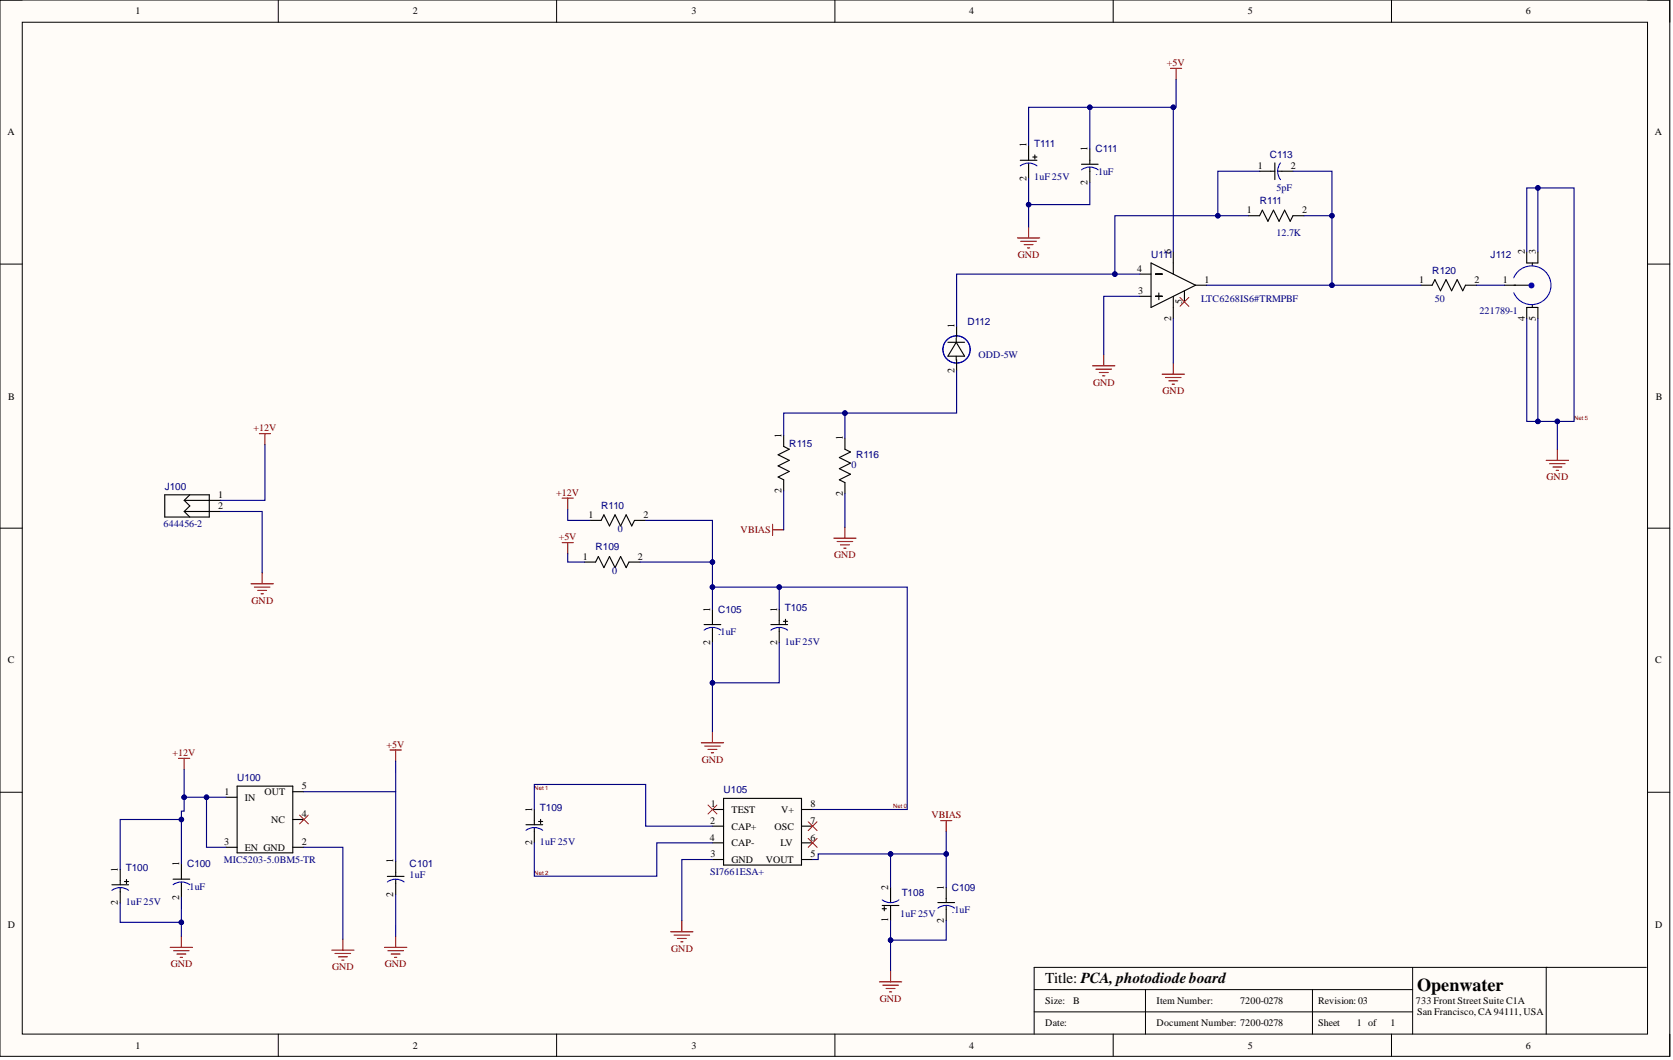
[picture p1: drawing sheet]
<svg xmlns="http://www.w3.org/2000/svg" width="381mm" height="241mm" viewBox="0 0 381 241" stroke-linecap="round" stroke-linejoin="round" font-family="sans-serif">
<path d="M0 0h380.3v240.5h-380.3z" fill-rule="evenodd" fill="#fffcf8"/>
<path d="M0 0h380.3v240.5h-380.3z" fill="none" stroke="#000" stroke-width=".23"/>
<path d="M5.1 5.1h370.1v230.3h-370.1z" fill-rule="evenodd" fill="#fffcf8"/>
<g fill="none" stroke="#000" stroke-width=".23">
<path d="M0 0h5.1M5.1 5.1h370.1v230.3h-370.1zM63.4 0v5.1M126.8 0v5.1M190.1 0v5.1M253.5 0v5.1M316.9 0v5.1M375.2 0h5.1v5.1M0 60.1h5.1M375.2 60.1h5.1M0 120.2h5.1M375.2 120.2h5.1"/>
<path d="M0 180.3h5.1M375.2 180.3h5.1M63.4 235.4v5.1M126.8 235.4v5.1M190.1 235.4v5.1M235.5 225.3h86.2M235.5 230.3h86.2M253.5 235.4v5.1M260.9 225.3v10.1M298.9 225.3v10.1M316.9 235.4v5.1M321.7 220.2v15.2"/>
<path d="M352.1 220.2v15.2M374.9 220.2h-139.4v15.2M380.3 235.4v5.1"/>
</g>
<g fill="none" stroke="#000" stroke-width=".25">
<path d="M286.8 39h3.5M290.3 37.1v3.8M291 39h3.5M347.7 59.9h2.5M349 59.9v.6M215.9 77.9h3.8M217.8 77.9l1.9 3.2h-3.8zM217.8 77v.9M217.9 74.3v2.5M344.8 64.9h3.9M347.7 70h2.5M349 69.4v.6"/>
<path d="M217.8 81.1v.9M217.9 81.9v2.5M37.5 112.6h10.2v5.1h-10.2zM42 116.4h8.2M42 116.4l1.2 1.3M42 113.9l1.2 1.3-1.2 1.2M42 113.9h8.2M43.2 112.6l-1.2 1.3M41.3 196.7v3.4M88.2 199.5h3.8M90.1 196v3.5M39.4 200.1h3.8"/>
<path d="M41.3 200.8v3.5M90.1 200.1v3.5"/>
</g>
<g fill="none" stroke="#00f" stroke-width=".25">
<path d="M291.6 37.1a3.1 3.1 0 0 0 0 3.8M39.4 201.4a3.2 3.2 0 0 1 3.8 0M88.2 200.8a3.2 3.2 0 0 1 3.8 0"/>
<circle cx="217.8" cy="79.6" r="3.1"/>
</g>
<circle cx="348.8" cy="65" r=".55" fill="#00f"/>
<g fill="none" stroke="#00f" stroke-width=".25">
<path d="M232.3 37.8a3.2 3.2 0 0 1 3.9 0M246.3 38.7a3.2 3.2 0 0 1 3.8 0M344.7 63.2a4.4 4.4 0 0 1 6.8-1.8 4.4 4.4 0 0 1 0 7 4.4 4.4 0 0 1-6.8-1.8M160.3 143.5a3.2 3.2 0 0 1 3.9 0M175.6 143.5a3.2 3.2 0 0 1 3.8 0M119.8 189a3.2 3.2 0 0 1 3.8 0M25.5 202.7a3.2 3.2 0 0 1 3.8 0M200.9 204.8a3.2 3.2 0 0 0 3.8 0M213.6 206.7a3.2 3.2 0 0 1 3.8 0"/>
<circle cx="348.8" cy="65" r=".55"/>
</g>
<g fill="none" stroke="#000" stroke-width=".25">
<path d="M232.3 36.5h3.8M234.2 33v3.5M234.2 37.1v3.5M235.2 35.7h.9M235.7 35.3v.9M246.3 37.4h3.8M248.2 33.9v3.5M248.2 38v3.5M262.1 59.9l10.2 5-10.2 5.1zM267.2 57.3v5.1M284.3 49.1h2.5l.7-1.3 1.3 2.6 1.2-2.6 1.3 2.6 1.3-2.6 1.2 2.6 .7-1.3h2.5M347.7 57.3v2.6"/>
<path d="M350.2 57.3v2.6M259.6 62.4h2.5M259.6 67.5h2.5M263.1 62.4h1.6M263.1 67.5h1.6M263.9 66.7v1.5M267.2 67.5v5M269.7 66.2v2.5M272.3 64.9h2.5M323.6 64.9h2.5l.7-1.2 1.2 2.5 1.3-2.5 1.3 2.5 1.2-2.5 1.3 2.5 .6-1.3h2.6M342.6 64.9h2.6M347.7 70v2.5"/>
<path d="M350.2 70v2.5M178.5 99.1v2.5l1.2 .7-2.5 1.2 2.5 1.3-2.5 1.3 2.5 1.2-2.5 1.3 1.3 .6v2.6M192.4 99.7v2.6l1.3 .6-2.6 1.3 2.6 1.2-2.6 1.3 2.6 1.3-2.6 1.2 1.3 .7v2.5M134.4 118.5h2.5l.6-1.3 1.3 2.5 1.3-2.5 1.2 2.5 1.3-2.5 1.3 2.5 .6-1.2h2.5M133.1 128h2.5l.7-1.3 1.2 2.5 1.3-2.5 1.3 2.5 1.2-2.5 1.3 2.5 .6-1.2h2.6M162.2 138.7v3.5M177.5 138.7v3.5M160.3 142.2h3.8M162.2 142.8v3.5M175.6 142.2h3.8M177.5 142.8v3.5M178.4 141.4h1"/>
<path d="M178.9 141v.9M54 179h12.7v15.1h-12.7zM27.4 197.9v3.5M51.5 181.5h2.5M51.5 192.9h2.5M66.7 192.9h2.5M66.7 186.6h2.5M66.7 180.2h2.5M119.8 187.7h3.8M121.7 184.3v3.4M121.7 188.4v3.5M122.6 187h1"/>
<path d="M123.1 186.5v1M162.2 184.3h2.6M162.2 188.1h2.6M162.2 191.9h2.6M162.2 195.7h2.6M164.8 181.7h17.7v15.2h-17.7zM182.5 184.3h2.6M182.5 188.1h2.6M182.5 191.9h2.6M182.5 195.7h2.6M25.5 201.4h3.8M27.4 202v3.5"/>
<path d="M28.3 200.7h1M28.8 200.2v.9M200.9 206.9h1M200.9 206.1h3.8M201.4 206.4v.9M202.8 202v3.5M202.8 206.1v3.5M213.6 205.5h3.8M215.5 202v3.5M215.5 206.1v3.5"/>
</g>
<g fill="none" stroke="#800000" stroke-width=".25">
<path d="M266.6 15.6h2.5M267.8 15.6v2.5M231.7 54.2h5.1M232.5 54.9h3.5M233.2 55.7h2.1M234 56.4h.5M234.2 51.6v2.6M59.1 98.7h2.5M60.3 98.7v2.5M248.8 83.3h5.1M249.6 84h3.5M250.3 84.8h2.1"/>
<path d="M251.1 85.6h.5M251.4 80.7v2.6M264.7 85.2h5M265.4 85.9h3.6M266.2 86.7h2M266.9 87.5h.6M267.2 82.6v2.6M128 113.4h2.6M129.3 113.4v2.5M175.9 119.3v2.6M192.4 120v2.5M352.1 104.8h5.1"/>
<path d="M352.9 105.6h3.5M353.6 106.3h2.1M354.4 107.1h.5M354.7 102.3v2.5M57.2 132.9h5M57.9 133.6h3.6M58.7 134.4h2M59.4 135.2h.6M59.7 130.4v2.5M128 123.5h2.6M129.3 123.5v2.6M175.9 120.6h2.6"/>
<path d="M189.9 122.5h5.1M190.6 123.3h3.6M191.4 124h2M192.2 124.8h.5M40.7 172.6h2.5M41.9 172.6v2.6M88.8 170.7h2.6M90.1 170.7v2.6M159.7 169.1h5.1M160.5 169.8h3.5M161.2 170.6h2.1M162 171.4h.5"/>
<path d="M162.2 166.6v2.5M214.2 186.8h2.6M215.5 186.8v2.5M38.8 215.7h5M39.5 216.4h3.6M40.3 217.2h2M41 217.9h.6M41.3 213.1v2.6M75.5 216.3h5.1M76.3 217.1h3.6M77.1 217.8h2M77.8 218.6h.5"/>
<path d="M78.1 213.8v2.5M87.6 215.7h5M88.3 216.4h3.6M89.1 217.2h2M89.8 217.9h.6M90.1 213.1v2.6M152.7 212.1h5.1M153.5 212.9h3.6M154.3 213.6h2M155 214.4h.5M155.3 209.6v2.5M200.3 223.5h5"/>
<path d="M201 224.3h3.6M201.8 225h2M202.6 225.8h.5M202.8 221v2.5"/>
</g>
<path d="M268.7 67.7l2.1 2M270.8 67.7l-2.1 2M68.2 185.5l2 2.1M70.2 185.5l-2 2.1M161.2 183.3l2.1 2M163.3 183.3l-2.1 2M184.1 190.9l2 2M184.1 187.1l2 2M186.1 190.9l-2 2M186.1 187.1l-2 2" fill="none" stroke="#f00" stroke-width=".23"/>
<path d="M47 181.5v11.4h4.5" fill="none" stroke="#000080" stroke-width=".25"/>
<circle cx="47" cy="181.5" r=".51" fill="#000080"/>
<circle cx="47" cy="181.5" r=".51" fill="none" stroke="#000080" stroke-width=".23"/>
<path d="M217.9 84.4v9.6h-39.4v5.1M178.5 111.8v8.8" fill="none" stroke="#000080" stroke-width=".25"/>
<circle cx="192.4" cy="94" r=".51" fill="#000080"/>
<circle cx="192.4" cy="94" r=".51" fill="none" stroke="#000080" stroke-width=".23"/>
<path d="M192.4 94v5.7M192.4 112.4v7.6" fill="none" stroke="#000080" stroke-width=".25"/>
<circle cx="192.4" cy="94" r=".51" fill="#000080"/>
<circle cx="192.4" cy="94" r=".51" fill="none" stroke="#000080" stroke-width=".23"/>
<path d="M145.8 128h16.4" fill="none" stroke="#000080" stroke-width=".25"/>
<circle cx="162.2" cy="128" r=".51" fill="#000080"/>
<circle cx="162.2" cy="128" r=".51" fill="none" stroke="#000080" stroke-width=".23"/>
<path d="M354.7 95.9v6.4M129.3 126.1v1.9h3.8" fill="none" stroke="#000080" stroke-width=".25"/>
<circle cx="354.7" cy="95.9" r=".51" fill="#000080"/>
<circle cx="354.7" cy="95.9" r=".51" fill="none" stroke="#000080" stroke-width=".23"/>
<path d="M297 49.1h6.3v15.8" fill="none" stroke="#000080" stroke-width=".25"/>
<circle cx="303.3" cy="49.1" r=".51" fill="#000080"/>
<circle cx="303.3" cy="49.1" r=".51" fill="none" stroke="#000080" stroke-width=".23"/>
<circle cx="303.3" cy="64.9" r=".51" fill="#000080"/>
<circle cx="303.3" cy="64.9" r=".51" fill="none" stroke="#000080" stroke-width=".23"/>
<path d="M284.3 49.1h-30.4v13.3" fill="none" stroke="#000080" stroke-width=".25"/>
<circle cx="277.3" cy="49.1" r=".51" fill="#000080"/>
<circle cx="277.3" cy="49.1" r=".51" fill="none" stroke="#000080" stroke-width=".23"/>
<circle cx="253.9" cy="62.4" r=".51" fill="#000080"/>
<circle cx="253.9" cy="62.4" r=".51" fill="none" stroke="#000080" stroke-width=".23"/>
<path d="M274.8 64.9h48.8" fill="none" stroke="#000080" stroke-width=".25"/>
<circle cx="303.3" cy="64.9" r=".51" fill="#000080"/>
<circle cx="303.3" cy="64.9" r=".51" fill="none" stroke="#000080" stroke-width=".23"/>
<path d="M267.2 24.4v32.9M267.2 72.5v10.1" fill="none" stroke="#000080" stroke-width=".25"/>
<circle cx="267.2" cy="24.4" r=".51" fill="#000080"/>
<circle cx="267.2" cy="24.4" r=".51" fill="none" stroke="#000080" stroke-width=".23"/>
<path d="M259.6 62.4h-41.7v11.9" fill="none" stroke="#000080" stroke-width=".25"/>
<circle cx="253.9" cy="62.4" r=".51" fill="#000080"/>
<circle cx="253.9" cy="62.4" r=".51" fill="none" stroke="#000080" stroke-width=".23"/>
<path d="M294.5 39h8.8v10.1M259.6 67.5h-8.2v13.2M336.3 64.9h6.3" fill="none" stroke="#000080" stroke-width=".25"/>
<circle cx="303.3" cy="49.1" r=".51" fill="#000080"/>
<circle cx="303.3" cy="49.1" r=".51" fill="none" stroke="#000080" stroke-width=".23"/>
<path d="M286.8 39h-9.5v10.1" fill="none" stroke="#000080" stroke-width=".25"/>
<circle cx="277.3" cy="49.1" r=".51" fill="#000080"/>
<circle cx="277.3" cy="49.1" r=".51" fill="none" stroke="#000080" stroke-width=".23"/>
<path d="M234.2 40.6v11" fill="none" stroke="#000080" stroke-width=".25"/>
<circle cx="234.2" cy="46.6" r=".51" fill="#000080"/>
<circle cx="234.2" cy="46.6" r=".51" fill="none" stroke="#000080" stroke-width=".23"/>
<path d="M350.2 42.8v14.5" fill="none" stroke="#000080" stroke-width=".25"/>
<circle cx="350.2" cy="42.8" r=".51" fill="#000080"/>
<circle cx="350.2" cy="42.8" r=".51" fill="none" stroke="#000080" stroke-width=".23"/>
<path d="M350.2 72.5v23.4" fill="none" stroke="#000080" stroke-width=".25"/>
<circle cx="350.2" cy="95.9" r=".51" fill="#000080"/>
<circle cx="350.2" cy="95.9" r=".51" fill="none" stroke="#000080" stroke-width=".23"/>
<path d="M147 118.5h15.2v20.2" fill="none" stroke="#000080" stroke-width=".25"/>
<circle cx="162.2" cy="128" r=".51" fill="#000080"/>
<circle cx="162.2" cy="128" r=".51" fill="none" stroke="#000080" stroke-width=".23"/>
<circle cx="162.2" cy="133.6" r=".51" fill="#000080"/>
<circle cx="162.2" cy="133.6" r=".51" fill="none" stroke="#000080" stroke-width=".23"/>
<path d="M162.2 146.3v20.3" fill="none" stroke="#000080" stroke-width=".25"/>
<circle cx="162.2" cy="155.4" r=".51" fill="#000080"/>
<circle cx="162.2" cy="155.4" r=".51" fill="none" stroke="#000080" stroke-width=".23"/>
<path d="M215.5 189.3v12.7" fill="none" stroke="#000080" stroke-width=".25"/>
<circle cx="215.5" cy="194.4" r=".51" fill="#000080"/>
<circle cx="215.5" cy="194.4" r=".51" fill="none" stroke="#000080" stroke-width=".23"/>
<path d="M202.8 194.4v7.6" fill="none" stroke="#000080" stroke-width=".25"/>
<circle cx="202.8" cy="194.4" r=".51" fill="#000080"/>
<circle cx="202.8" cy="194.4" r=".51" fill="none" stroke="#000080" stroke-width=".23"/>
<path d="M202.8 209.6v11.4" fill="none" stroke="#000080" stroke-width=".25"/>
<circle cx="202.8" cy="214" r=".51" fill="#000080"/>
<circle cx="202.8" cy="214" r=".51" fill="none" stroke="#000080" stroke-width=".23"/>
<path d="M215.5 209.6v4.4h-12.7" fill="none" stroke="#000080" stroke-width=".25"/>
<circle cx="202.8" cy="214" r=".51" fill="#000080"/>
<circle cx="202.8" cy="214" r=".51" fill="none" stroke="#000080" stroke-width=".23"/>
<path d="M347.7 57.3v-14.5h10.8v53.1h-10.8v-23.4M121.7 184.3v-5.7h25.3v9.5h15.2M121.7 191.9v7.6h27.9v-7.6h12.6" fill="none" stroke="#000080" stroke-width=".25"/>
<circle cx="350.2" cy="95.9" r=".51" fill="#000080"/>
<circle cx="350.2" cy="95.9" r=".51" fill="none" stroke="#000080" stroke-width=".23"/>
<circle cx="354.7" cy="95.9" r=".51" fill="#000080"/>
<circle cx="354.7" cy="95.9" r=".51" fill="none" stroke="#000080" stroke-width=".23"/>
<circle cx="350.2" cy="42.8" r=".51" fill="#000080"/>
<circle cx="350.2" cy="42.8" r=".51" fill="none" stroke="#000080" stroke-width=".23"/>
<path d="M162.2 195.7h-6.9v13.9M215.5 194.4h-29.2v1.3h-1.2" fill="none" stroke="#000080" stroke-width=".25"/>
<circle cx="202.8" cy="194.4" r=".51" fill="#000080"/>
<circle cx="202.8" cy="194.4" r=".51" fill="none" stroke="#000080" stroke-width=".23"/>
<circle cx="215.5" cy="194.4" r=".51" fill="#000080"/>
<circle cx="215.5" cy="194.4" r=".51" fill="none" stroke="#000080" stroke-width=".23"/>
<path d="M90.1 173.3v22.7M41.3 186.6h-13.9v11.3M69.2 192.9h8.9v20.9M69.2 180.2h20.9M90.1 203.6v9.5" fill="none" stroke="#000080" stroke-width=".25"/>
<circle cx="41.3" cy="186.6" r=".51" fill="#000080"/>
<circle cx="41.3" cy="186.6" r=".51" fill="none" stroke="#000080" stroke-width=".23"/>
<path d="M41.3 204.3v8.8" fill="none" stroke="#000080" stroke-width=".25"/>
<circle cx="41.3" cy="210" r=".51" fill="#000080"/>
<circle cx="41.3" cy="210" r=".51" fill="none" stroke="#000080" stroke-width=".23"/>
<path d="M248.2 24.4v9.5M50.2 116.4h9.5v14M60.3 101.2v12.7h-10.1" fill="none" stroke="#000080" stroke-width=".25"/>
<circle cx="248.2" cy="24.4" r=".51" fill="#000080"/>
<circle cx="248.2" cy="24.4" r=".51" fill="none" stroke="#000080" stroke-width=".23"/>
<path d="M267.8 18.1v6.3h-33.6v8.6" fill="none" stroke="#000080" stroke-width=".25"/>
<circle cx="248.2" cy="24.4" r=".51" fill="#000080"/>
<circle cx="248.2" cy="24.4" r=".51" fill="none" stroke="#000080" stroke-width=".23"/>
<circle cx="267.2" cy="24.4" r=".51" fill="#000080"/>
<circle cx="267.2" cy="24.4" r=".51" fill="none" stroke="#000080" stroke-width=".23"/>
<path d="M248.2 41.5v5.1h-14" fill="none" stroke="#000080" stroke-width=".25"/>
<circle cx="234.2" cy="46.6" r=".51" fill="#000080"/>
<circle cx="234.2" cy="46.6" r=".51" fill="none" stroke="#000080" stroke-width=".23"/>
<path d="M162.2 133.6h44.4v50.7h-21.5" fill="none" stroke="#000080" stroke-width=".25"/>
<circle cx="162.2" cy="133.6" r=".51" fill="#000080"/>
<circle cx="162.2" cy="133.6" r=".51" fill="none" stroke="#000080" stroke-width=".23"/>
<circle cx="177.5" cy="133.7" r=".51" fill="#000080"/>
<circle cx="177.5" cy="133.7" r=".51" fill="none" stroke="#000080" stroke-width=".23"/>
<path d="M177.5 146.3v9.1h-15.3" fill="none" stroke="#000080" stroke-width=".25"/>
<circle cx="162.2" cy="155.4" r=".51" fill="#000080"/>
<circle cx="162.2" cy="155.4" r=".51" fill="none" stroke="#000080" stroke-width=".23"/>
<path d="M177.5 133.6v5.1" fill="none" stroke="#000080" stroke-width=".25"/>
<circle cx="177.5" cy="133.7" r=".51" fill="#000080"/>
<circle cx="177.5" cy="133.7" r=".51" fill="none" stroke="#000080" stroke-width=".23"/>
<path d="M129.3 115.9v2.6h5.1M27.4 205.5v4.5h13.9" fill="none" stroke="#000080" stroke-width=".25"/>
<circle cx="41.3" cy="210" r=".51" fill="#000080"/>
<circle cx="41.3" cy="210" r=".51" fill="none" stroke="#000080" stroke-width=".23"/>
<path d="M41.9 181.5h9.6" fill="none" stroke="#000080" stroke-width=".25"/>
<circle cx="41.9" cy="181.5" r=".51" fill="#000080"/>
<circle cx="41.9" cy="181.5" r=".51" fill="none" stroke="#000080" stroke-width=".23"/>
<circle cx="47" cy="181.5" r=".51" fill="#000080"/>
<circle cx="47" cy="181.5" r=".51" fill="none" stroke="#000080" stroke-width=".23"/>
<path d="M41.9 175.2v9.5h-.6v12" fill="none" stroke="#000080" stroke-width=".25"/>
<circle cx="41.3" cy="186.6" r=".51" fill="#000080"/>
<circle cx="41.3" cy="186.6" r=".51" fill="none" stroke="#000080" stroke-width=".23"/>
<circle cx="41.9" cy="181.5" r=".51" fill="#000080"/>
<circle cx="41.9" cy="181.5" r=".51" fill="none" stroke="#000080" stroke-width=".23"/>
<text font-size="4.1" x="322.7" y="225.6">Openwater</text>
<text font-size="3.5" x="238" y="223.8">Title: PCA,photodiodeboard</text>
<g font-size="2.3">
<text x="30.8" y="3.3">1</text>
<text x="94.1" y="3.3">2</text>
<text x="157.5" y="3.3">3</text>
<text x="220.7" y="3.3">4</text>
<text x="284.2" y="3.3">5</text>
<text x="347.5" y="3.3">6</text>
<text x="1.7" y="30.8">A</text>
<text x="233.7" y="33.5" transform="rotate(-90 233.7 33.5)">1</text>
<text x="247.7" y="34.4" transform="rotate(-90 247.7 34.4)">1</text>
<text x="376.9" y="30.8">A</text>
<text x="233.7" y="41.2" transform="rotate(-90 233.7 41.2)">2</text>
<text x="286.5" y="38.5">1</text>
<text x="294" y="38.5">2</text>
<text x="247.7" y="42" transform="rotate(-90 247.7 42)">2</text>
<text x="283.9" y="48.6">1</text>
<text x="296.5" y="48.6">2</text>
<text x="266.7" y="57.9" transform="rotate(-90 266.7 57.9)">6</text>
<text x="347.2" y="57.9" transform="rotate(-90 347.2 57.9)">2</text>
<text x="349.8" y="57.9" transform="rotate(-90 349.8 57.9)">3</text>
<text x="259" y="61.9">4</text>
<text x="274.3" y="64.5">1</text>
<text x="323.2" y="64.5">1</text>
<text x="335.8" y="64.5">2</text>
<text x="342.2" y="64.5">1</text>
<text x="259.2" y="67">3</text>
<text x="269.2" y="69.2" transform="rotate(-90 269.2 69.2)">5</text>
<text x="217.3" y="74.8" transform="rotate(-90 217.3 74.8)">1</text>
<text x="266.7" y="73.1" transform="rotate(-90 266.7 73.1)">2</text>
<text x="347.2" y="73.1" transform="rotate(-90 347.2 73.1)">4</text>
<text x="349.8" y="73" transform="rotate(-90 349.8 73)">5</text>
<text x="217.3" y="85" transform="rotate(-90 217.3 85)">2</text>
<text x="1.9" y="91">B</text>
<text x="377.1" y="91">B</text>
<text x="178" y="99.6" transform="rotate(-90 178 99.6)">1</text>
<text x="191.9" y="100.2" transform="rotate(-90 191.9 100.2)">1</text>
<text x="49.7" y="113.4">1</text>
<text x="178" y="112.3" transform="rotate(-90 178 112.3)">2</text>
<text x="191.9" y="112.9" transform="rotate(-90 191.9 112.9)">2</text>
<text x="49.7" y="115.9">2</text>
<text x="134" y="118">1</text>
<text x="146.5" y="118">2</text>
<text x="132.8" y="127.5">1</text>
<text x="145.3" y="127.5">2</text>
<text x="161.7" y="139.2" transform="rotate(-90 161.7 139.2)">1</text>
<text x="177" y="139.2" transform="rotate(-90 177 139.2)">1</text>
<text x="161.7" y="146.8" transform="rotate(-90 161.7 146.8)">2</text>
<text x="177" y="146.8" transform="rotate(-90 177 146.8)">2</text>
<text x="1.8" y="151">C</text>
<text x="377" y="151">C</text>
<text x="68.7" y="179.7">5</text>
<text x="51.1" y="181">1</text>
<text x="55.8" y="182.2">IN</text>
<text x="60.3" y="181">OUT</text>
<text x="121.2" y="184.8" transform="rotate(-90 121.2 184.8)">1</text>
<text x="161.9" y="183.8">1</text>
<text x="166.6" y="185">TEST</text>
<text x="177.9" y="185">V+</text>
<text x="184.6" y="183.8">8</text>
<text x="61.8" y="187.3">NC</text>
<text x="68.7" y="186">4</text>
<text x="161.7" y="191.4">4</text>
<text x="161.7" y="187.6">2</text>
<text x="166.6" y="188.8">CAP+</text>
<text x="176.4" y="188.8">OSC</text>
<text x="184.6" y="191.4">6</text>
<text x="184.6" y="187.6">7</text>
<text x="40.8" y="197.2" transform="rotate(-90 40.8 197.2)">1</text>
<text x="51" y="192.4">3</text>
<text x="55.8" y="193.6">EN GND</text>
<text x="68.7" y="192.4">2</text>
<text x="89.6" y="196.5" transform="rotate(-90 89.6 196.5)">1</text>
<text x="121.2" y="192.4" transform="rotate(-90 121.2 192.4)">2</text>
<text x="161.8" y="195.2">3</text>
<text x="166.6" y="192.6">CAP-</text>
<text x="166.6" y="196.4">GND</text>
<text x="174.4" y="196.4">VOUT</text>
<text x="177.7" y="192.6">LV</text>
<text x="184.6" y="195.2">5</text>
<text x="26.9" y="198.4" transform="rotate(-90 26.9 198.4)">1</text>
<text x="202.3" y="202.5" transform="rotate(-90 202.3 202.5)">2</text>
<text x="215" y="202.5" transform="rotate(-90 215 202.5)">1</text>
<text x="26.9" y="206" transform="rotate(-90 26.9 206)">2</text>
<text x="40.8" y="204.8" transform="rotate(-90 40.8 204.8)">2</text>
<text x="89.6" y="204.2" transform="rotate(-90 89.6 204.2)">2</text>
<text x="202.3" y="209.9" transform="rotate(-90 202.3 209.9)">1</text>
<text x="1.8" y="211.2">D</text>
<text x="215" y="210.1" transform="rotate(-90 215 210.1)">2</text>
<text x="377" y="211.2">D</text>
<text x="238" y="228.6">Size:</text>
<text x="238" y="233.6">Date:</text>
<text x="244.4" y="228.6">B</text>
<text x="263.4" y="228.6">Item Number:</text>
<text x="263.4" y="233.6">Document Number: 7200-0278</text>
<text x="282.4" y="228.6">7200-0278</text>
<text x="300.2" y="228.6">Revision:03</text>
<text x="300.2" y="233.6">Sheet</text>
<text x="309" y="233.6">1 of</text>
<text x="316.6" y="233.6">1</text>
<text x="322.5" y="228.6">733 Front Street Suite C1A</text>
<text x="322.7" y="231.1">San Francisco, CA 94111, USA</text>
<text x="30.8" y="238.7">1</text>
<text x="94.1" y="238.7">2</text>
<text x="157.5" y="238.7">3</text>
<text x="220.7" y="238.7">4</text>
<text x="284.2" y="238.7">5</text>
<text x="347.5" y="238.7">6</text>
</g>
<g font-size="2.3" fill="#800000">
<text x="265.8" y="15.1">+5V</text>
<text x="231.8" y="58.7">GND</text>
<text x="248.9" y="87.8">GND</text>
<text x="264.8" y="89.8">GND</text>
<text x="57.7" y="98.2">+12V</text>
<text x="126.7" y="112.9">+12V</text>
<text x="352.2" y="109.3">GND</text>
<text x="127.3" y="123">+5V</text>
<text x="168.7" y="121.4">VBIAS</text>
<text x="190" y="127.1">GND</text>
<text x="57.3" y="137.4">GND</text>
<text x="39.3" y="172.1">+12V</text>
<text x="88.1" y="170.3">+5V</text>
<text x="159.8" y="173.6">GND</text>
<text x="212.1" y="186.3">VBIAS</text>
<text x="38.9" y="220.2">GND</text>
<text x="75.6" y="220.9">GND</text>
<text x="87.6" y="220.2">GND</text>
<text x="152.9" y="216.7">GND</text>
<text x="200.4" y="228.1">GND</text>
</g>
<g font-size="2.3" fill="#000080">
<text x="235.5" y="33.4">T111</text>
<text x="249.5" y="34.7">C111</text>
<text x="289.2" y="35.9">C113</text>
<text x="235.5" y="41">1uF 25V</text>
<text x="249.5" y="39.7">.1uF</text>
<text x="286.9" y="46.5">R111</text>
<text x="290.7" y="43.5">5pF</text>
<text x="290.7" y="53.7">12.7K</text>
<text x="262.1" y="58.7">U111</text>
<text x="339.5" y="58.7">J112</text>
<text x="326.2" y="62.3">R120</text>
<text x="273.5" y="68.9">LTC6268IS6#TRMPBF</text>
<text x="326.8" y="68.9">50</text>
<text x="336.9" y="71.4">221789-1</text>
<text x="220.3" y="73.9">D112</text>
<text x="222.8" y="81.5">ODD-5W</text>
<text x="179.7" y="101.8">R115</text>
<text x="193.9" y="106.6">0</text>
<text x="195" y="104.3">R116</text>
<text x="37.5" y="111.5">J100</text>
<text x="37.3" y="120">644456-2</text>
<text x="136.9" y="115.8">R110</text>
<text x="135.6" y="125.3">R109</text>
<text x="140.7" y="121.2">0</text>
<text x="139.4" y="130.6">0</text>
<text x="163.5" y="139.5">C105</text>
<text x="178.7" y="139.1">T105</text>
<text x="163.5" y="144.5">.1uF</text>
<text x="178.7" y="146.7">1uF 25V</text>
<text x="54" y="177.8">U100</text>
<text x="123" y="184.7">T109</text>
<text x="164.8" y="180.6">U105</text>
<text x="42.6" y="197.4">C100</text>
<text x="51" y="196.4">MIC5203-5.0BM5-TR</text>
<text x="93.3" y="197.4">C101</text>
<text x="123" y="192.3">1uF 25V</text>
<text x="28.6" y="198.4">T100</text>
<text x="42.6" y="202.5">.1uF</text>
<text x="93.3" y="200">1uF</text>
<text x="161.7" y="199.2">SI7661ESA+</text>
<text x="216.8" y="202.8">C109</text>
<text x="28.6" y="206">1uF 25V</text>
<text x="205" y="208.8">1uF 25V</text>
<text x="205.3" y="204">T108</text>
<text x="216.8" y="207.8">.1uF</text>
</g>
<g font-size="1.3" fill="#800000">
<text x="358.5" y="95.7">Net 5</text>
<text x="121.7" y="179.8">Net 1</text>
<text x="203.4" y="184">Net 0</text>
<text x="121.7" y="199.2">Net 2</text>
</g>
</svg>
